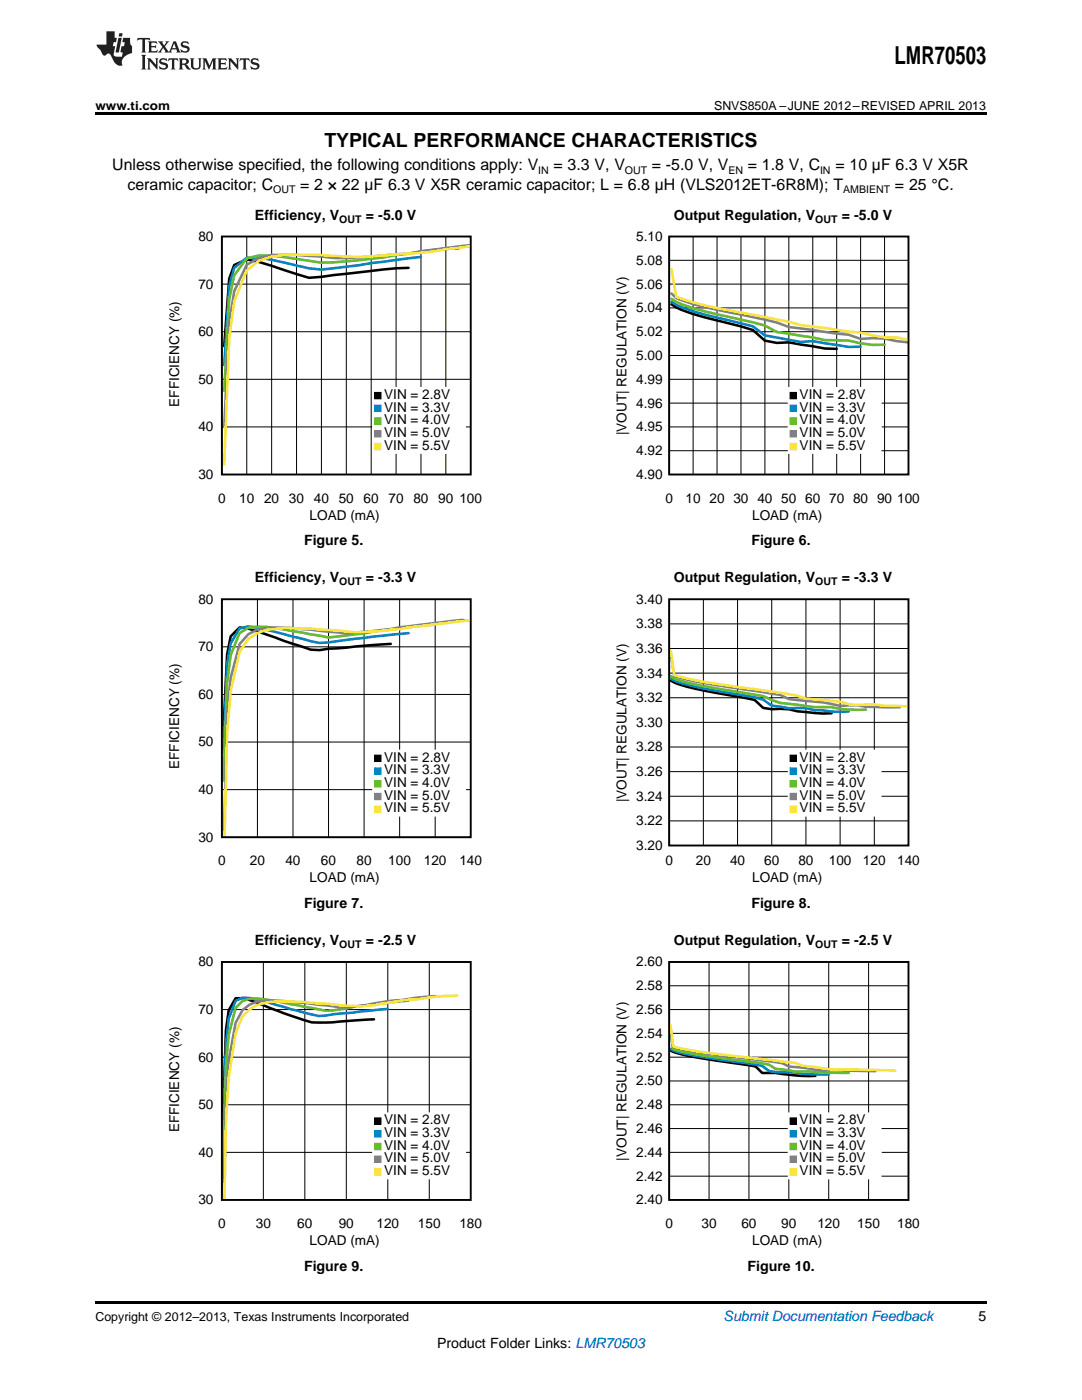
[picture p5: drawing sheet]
<svg xmlns="http://www.w3.org/2000/svg" width="216mm" height="279mm" viewBox="0 0 216 279" stroke-linecap="round" stroke-linejoin="round" font-family="sans-serif">
<path d="M19 259.7h177.8v.5h-177.8z" fill="#000"/>
<g fill="#fff">
<path d="M66.9 255.4h.3v.7h-.3z"/>
<path d="M156.1 255.4h.4v.7h-.4z"/>
</g>
<path d="M44.3 192h49.6v47.5h-49.6zM52.5 192v47.5M60.8 192v47.5M69.1 192v47.5M77.4 192v47.5M85.7 192v47.5M44.3 211h49.6M44.3 201.5h49.6M44.3 230h49.6M44.3 220.5h49.6" fill="none" stroke="#000" stroke-width=".2"/>
<path d="M74.6 203.4l-9.6 .7a9.8 9.8 0 0 1-5.6-.9l-5.5-2a27 27 0 0 0-5.5-2h-1.4l-1.4 2.4-.5 4-.6 16.4" fill="none" stroke="#000" stroke-width=".51"/>
<path d="M77.4 201.4l-13.8 1.4-5.5-1.4-4.2-1.2a19.8 19.8 0 0 0-5.5-1.1l-1.4 .6-1.4 3.6-.5 5.2-.6 18.1" fill="none" stroke="#0087c2" stroke-width=".51"/>
<path d="M81.5 199.7l-11 1.2-1.4 .4-4.1 .4-9.7-1.8a19.3 19.3 0 0 0-5.5-.5l-1.4 .3-1.4 1.5-1.4 5.3-.5 6.4-.6 24.3" fill="none" stroke="#66bc29" stroke-width=".51"/>
<path d="M87.1 198.8l-9.7 1-5.5 .9a15.8 15.8 0 0 1-6.9-.1l-1.4-.1a57.7 57.7 0 0 0-11.1-.7l-1.3 .1-1.4 .6-1.4 1.1-1.4 2.5-1.4 7.5-.5 8.4-.6 28.8" fill="none" stroke="#808080" stroke-width=".51"/>
<path d="M91.2 198.7l-4.1 .2-4.2 .6a58 58 0 0 0-8.3 1.1l-2.7 .3-11.1-.9-4.1-.2a14.1 14.1 0 0 0-5.5 .8l-1.4 .9-1.4 1.3-1.4 3.4-1.4 8.8-.5 8.7-.5 27.1" fill="none" stroke="#fbe43b" stroke-width=".51"/>
<path d="M25.9 189.4h70.6v.7h-70.6zM100.8 189.4h-1.2v61.4v-61.4h-3.8v61.4M25.9 241.4h70.6v.1h-70.6zM25.9 245.2h70.6v.1h-70.6zM25.9 249h70.6v.1h-70.6zM25.9 250.8v-61.4h3.8v61.4v-61.4h3.8v61.4v-61.4h3.8v61.4v-61.4h3.8v61.4M37.9 250.8v-61.4h3.8v61.4" fill="none" stroke="#fff" stroke-width="3.8" stroke-linecap="butt"/>
<path d="M74.8 222.5h17.7v2.2h-17.7z" fill-rule="evenodd" fill="#fff"/>
<path d="M74.8 222.5h17.7v2.2h-17.7z" fill="none" stroke="#fff" stroke-width=".91" stroke-linecap="butt"/>
<path d="M74.8 225h17.7v2.3h-17.7z" fill-rule="evenodd" fill="#fff"/>
<path d="M74.8 225h17.7v2.3h-17.7z" fill="none" stroke="#fff" stroke-width=".91" stroke-linecap="butt"/>
<path d="M74.8 227.5h17.7v2.3h-17.7z" fill-rule="evenodd" fill="#fff"/>
<path d="M74.8 227.5h17.7v2.3h-17.7z" fill="none" stroke="#fff" stroke-width=".91" stroke-linecap="butt"/>
<path d="M74.8 230.1h17.7v2.3h-17.7z" fill-rule="evenodd" fill="#fff"/>
<path d="M74.8 230.1h17.7v2.3h-17.7z" fill="none" stroke="#fff" stroke-width=".91" stroke-linecap="butt"/>
<path d="M74.8 232.6h17.7v2.3h-17.7z" fill-rule="evenodd" fill="#fff"/>
<path d="M74.8 232.6h17.7v2.3h-17.7z" fill="none" stroke="#fff" stroke-width=".91" stroke-linecap="butt"/>
<path d="M74.8 223.1h1.2v1.3h-1.2z" fill-rule="evenodd" fill="#000"/>
<path d="M74.8 223.1h1.2v1.3h-1.2z" fill="none" stroke="#000" stroke-width=".2"/>
<path d="M74.8 225.6h1.2v1.3h-1.2z" fill-rule="evenodd" fill="#0087c2"/>
<path d="M74.8 225.6h1.2v1.3h-1.2z" fill="none" stroke="#0087c2" stroke-width=".2"/>
<path d="M74.8 228.2h1.2v1.2h-1.2z" fill-rule="evenodd" fill="#66bc29"/>
<path d="M74.8 228.2h1.2v1.2h-1.2z" fill="none" stroke="#66bc29" stroke-width=".2"/>
<path d="M74.8 230.7h1.2v1.3h-1.2z" fill-rule="evenodd" fill="#808080"/>
<path d="M74.8 230.7h1.2v1.3h-1.2z" fill="none" stroke="#808080" stroke-width=".2"/>
<path d="M74.8 233.3h1.2v1.2h-1.2z" fill-rule="evenodd" fill="#fbe43b"/>
<path d="M74.8 233.3h1.2v1.2h-1.2z" fill="none" stroke="#fbe43b" stroke-width=".2"/>
<path d="M44.3 192h49.6v47.5h-49.6z" fill="none" stroke="#000" stroke-width=".38"/>
<g fill="none" stroke="#000" stroke-width=".2">
<path d="M133.5 192h47.8v47.5h-47.8zM133.5 196.7h47.8M141.5 192v47.5M149.4 192v47.5M157.4 192v47.5M165.4 192v47.5M173.3 192v47.5M133.5 215.7h47.8M133.5 211h47.8M133.5 206.2h47.8M133.5 201.5h47.8M133.5 234.7h47.8"/>
<path d="M133.5 230h47.8M133.5 225.2h47.8M133.5 220.5h47.8"/>
</g>
<path d="M133.8 209.6a36.2 36.2 0 0 0 9 2l8 1.2 1.3 1.3a20.1 20.1 0 0 1 5.3 .4l2.7 .2h2.6" fill="none" stroke="#000" stroke-width=".51"/>
<path d="M133.8 209.3a20.9 20.9 0 0 0 6.3 1.6l10.7 1.5 1.3 .3 1.3 1 1.4 .3h3.9l1.4 .3 5.3 .1" fill="none" stroke="#0087c2" stroke-width=".51"/>
<path d="M133.8 206l.5 3.3a117.8 117.8 0 0 0 16.5 2.7l2.6 .5 1.4 .8 3.9 .6 2.7-.1 2.6 .2 5.4 .1" fill="none" stroke="#66bc29" stroke-width=".51"/>
<path d="M133.8 205.1l.5 3.9a125.3 125.3 0 0 0 16.5 2.5l5.3 .7 1.3 .6 4 .4a18 18 0 0 0 5.3 .3l8 .3" fill="none" stroke="#808080" stroke-width=".51"/>
<path d="M133.8 204.6l.5 4.2a62.2 62.2 0 0 0 11.2 1.8l13.2 1.5 1.4 .6 2.6 .2a33.8 33.8 0 0 0 8 .5l8 .3" fill="none" stroke="#fbe43b" stroke-width=".51"/>
<path d="M115.1 189.4h68.7v.7h-68.7zM190.1 189.4h-3.1v61.4v-61.4h-3.8v61.4M115.1 241.4h68.7v.1h-68.7zM115.1 245.2h68.7v.1h-68.7zM115.1 249h68.7v.1h-68.7zM115.1 250.8v-61.4h3.8v61.4v-61.4h3.8v61.4v-61.4h3.8v61.4v-61.4h3.9v61.4M127.2 250.8v-61.4h3.8v61.4" fill="none" stroke="#fff" stroke-width="3.8" stroke-linecap="butt"/>
<path d="M157.7 222.5h17.7v2.2h-17.7z" fill-rule="evenodd" fill="#fff"/>
<path d="M157.7 222.5h17.7v2.2h-17.7z" fill="none" stroke="#fff" stroke-width=".91" stroke-linecap="butt"/>
<path d="M157.7 225h17.7v2.3h-17.7z" fill-rule="evenodd" fill="#fff"/>
<path d="M157.7 225h17.7v2.3h-17.7z" fill="none" stroke="#fff" stroke-width=".91" stroke-linecap="butt"/>
<path d="M157.7 227.5h17.7v2.3h-17.7z" fill-rule="evenodd" fill="#fff"/>
<path d="M157.7 227.5h17.7v2.3h-17.7z" fill="none" stroke="#fff" stroke-width=".91" stroke-linecap="butt"/>
<path d="M157.7 230.1h17.7v2.3h-17.7z" fill-rule="evenodd" fill="#fff"/>
<path d="M157.7 230.1h17.7v2.3h-17.7z" fill="none" stroke="#fff" stroke-width=".91" stroke-linecap="butt"/>
<path d="M157.7 232.6h17.7v2.3h-17.7z" fill-rule="evenodd" fill="#fff"/>
<path d="M157.7 232.6h17.7v2.3h-17.7z" fill="none" stroke="#fff" stroke-width=".91" stroke-linecap="butt"/>
<path d="M157.7 223.1h1.2v1.3h-1.2z" fill-rule="evenodd" fill="#000"/>
<path d="M157.7 223.1h1.2v1.3h-1.2z" fill="none" stroke="#000" stroke-width=".2"/>
<path d="M157.7 225.6h1.2v1.3h-1.2z" fill-rule="evenodd" fill="#0087c2"/>
<path d="M157.7 225.6h1.2v1.3h-1.2z" fill="none" stroke="#0087c2" stroke-width=".2"/>
<path d="M157.7 228.2h1.2v1.2h-1.2z" fill-rule="evenodd" fill="#66bc29"/>
<path d="M157.7 228.2h1.2v1.2h-1.2z" fill="none" stroke="#66bc29" stroke-width=".2"/>
<path d="M157.7 230.7h1.2v1.3h-1.2z" fill-rule="evenodd" fill="#808080"/>
<path d="M157.7 230.7h1.2v1.3h-1.2z" fill="none" stroke="#808080" stroke-width=".2"/>
<path d="M157.7 233.3h1.2v1.2h-1.2z" fill-rule="evenodd" fill="#fbe43b"/>
<path d="M157.7 233.3h1.2v1.2h-1.2z" fill="none" stroke="#fbe43b" stroke-width=".2"/>
<path d="M133.5 192h47.8v47.5h-47.8z" fill="none" stroke="#000" stroke-width=".38"/>
<g fill="#fff">
<path d="M66.9 183h.3v.7h-.3z"/>
<path d="M156.1 183h.4v.7h-.4z"/>
</g>
<path d="M44.3 119.6h49.6v47.5h-49.6zM51.4 119.6v47.5M58.5 119.6v47.5M65.6 119.6v47.5M72.6 119.6v47.5M79.7 119.6v47.5M86.8 119.6v47.5M44.3 138.6h49.6M44.3 129.1h49.6M44.3 157.6h49.6M44.3 148.1h49.6" fill="none" stroke="#000" stroke-width=".2"/>
<path d="M78 128.5l-12.4 1-1.8 .2h-1.8l-12.4-4.2-1.8-.3-1.8 1.8-.7 3.7-.7 14.8" fill="none" stroke="#000" stroke-width=".51"/>
<path d="M81.5 126.4l-7.1 .7-7.1 .9a10.7 10.7 0 0 1-7.1-.5l-8.9-2.3-1.7-.2-1.8 .4-1.8 3-.7 4.2-.7 17.4" fill="none" stroke="#0087c2" stroke-width=".51"/>
<path d="M86.9 124.7l-5.4 .5-15.9 2-12.5-2.1h-1.8l-1.7 .2-1.8 1-1.8 4.4-.7 5.6-.7 19.5" fill="none" stroke="#66bc29" stroke-width=".51"/>
<path d="M93.9 123.9l-1.7-.2-1.8 .2-10.6 1.3-1.8 .3-8.9 .9a152.6 152.6 0 0 0-14.2-1.2l-1.8 .1-1.8 .4-1.7 .8-1.8 2-1.8 6.8-.7 7.4-.7 27.9" fill="none" stroke="#808080" stroke-width=".51"/>
<path d="M93.9 123.7l-8.8 1.1a144.4 144.4 0 0 1-14.2 1.4l-3.6-.4-7.1-.4a30.3 30.3 0 0 0-7.1 .3l-1.8 .7-1.7 1.1-1.8 2.6-1.8 7.9-.7 8.2-.7 29.5" fill="none" stroke="#fbe43b" stroke-width=".51"/>
<path d="M25.9 117.1h70.6v.6h-70.6zM100.8 117.1h-1.2v61.3v-61.3h-3.8v61.3M25.9 169h70.6v.1h-70.6zM25.9 172.8h70.6v.1h-70.6zM25.9 176.6h70.6v.1h-70.6zM25.9 178.4v-61.3h3.8v61.3v-61.3h3.8v61.3v-61.3h3.8v61.3v-61.3h3.8v61.3M37.9 178.4v-61.3h3.8v61.3" fill="none" stroke="#fff" stroke-width="3.8" stroke-linecap="butt"/>
<path d="M74.8 150.1h17.7v2.3h-17.7z" fill-rule="evenodd" fill="#fff"/>
<path d="M74.8 150.1h17.7v2.3h-17.7z" fill="none" stroke="#fff" stroke-width=".91" stroke-linecap="butt"/>
<path d="M74.8 152.6h17.7v2.3h-17.7z" fill-rule="evenodd" fill="#fff"/>
<path d="M74.8 152.6h17.7v2.3h-17.7z" fill="none" stroke="#fff" stroke-width=".91" stroke-linecap="butt"/>
<path d="M74.8 155.2h17.7v2.2h-17.7z" fill-rule="evenodd" fill="#fff"/>
<path d="M74.8 155.2h17.7v2.2h-17.7z" fill="none" stroke="#fff" stroke-width=".91" stroke-linecap="butt"/>
<path d="M74.8 157.7h17.7v2.3h-17.7z" fill-rule="evenodd" fill="#fff"/>
<path d="M74.8 157.7h17.7v2.3h-17.7z" fill="none" stroke="#fff" stroke-width=".91" stroke-linecap="butt"/>
<path d="M74.8 160.2h17.7v2.3h-17.7z" fill-rule="evenodd" fill="#fff"/>
<path d="M74.8 160.2h17.7v2.3h-17.7z" fill="none" stroke="#fff" stroke-width=".91" stroke-linecap="butt"/>
<path d="M74.8 150.7h1.2v1.3h-1.2z" fill-rule="evenodd" fill="#000"/>
<path d="M74.8 150.7h1.2v1.3h-1.2z" fill="none" stroke="#000" stroke-width=".2"/>
<path d="M74.8 153.2h1.2v1.3h-1.2z" fill-rule="evenodd" fill="#0087c2"/>
<path d="M74.8 153.2h1.2v1.3h-1.2z" fill="none" stroke="#0087c2" stroke-width=".2"/>
<path d="M74.8 155.8h1.2v1.3h-1.2z" fill-rule="evenodd" fill="#66bc29"/>
<path d="M74.8 155.8h1.2v1.3h-1.2z" fill="none" stroke="#66bc29" stroke-width=".2"/>
<path d="M74.8 158.3h1.2v1.3h-1.2z" fill-rule="evenodd" fill="#808080"/>
<path d="M74.8 158.3h1.2v1.3h-1.2z" fill="none" stroke="#808080" stroke-width=".2"/>
<path d="M74.8 160.9h1.2v1.2h-1.2z" fill-rule="evenodd" fill="#fbe43b"/>
<path d="M74.8 160.9h1.2v1.2h-1.2z" fill="none" stroke="#fbe43b" stroke-width=".2"/>
<path d="M44.3 119.6h49.6v47.5h-49.6z" fill="none" stroke="#000" stroke-width=".38"/>
<g fill="none" stroke="#000" stroke-width=".2">
<path d="M133.5 119.6h47.8v49.1h-47.8zM140.3 119.6v49.1M147.2 119.6v49.1M154 119.6v49.1M160.8 119.6v49.1M167.6 119.6v49.1M174.5 119.6v49.1M133.5 139.3h47.8M133.5 134.3h47.8M133.5 129.4h47.8M133.5 124.5h47.8M133.5 158.9h47.8"/>
<path d="M133.5 154h47.8M133.5 149.1h47.8M133.5 144.2h47.8M133.5 163.8h47.8"/>
</g>
<path d="M133.8 135.8a27.9 27.9 0 0 0 8.2 2.3l8.6 1.6 1.7 1.6 1.7 .2 3.4 .1 1.7 .4 3.4 .3h3.4" fill="none" stroke="#000" stroke-width=".51"/>
<path d="M133.8 135.4a27.7 27.7 0 0 0 8.2 2.3l8.6 1.5 1.7 .4 1.7 1.2 3.4 .5h3.4l1.7 .4 3.4 .3h3.5" fill="none" stroke="#0087c2" stroke-width=".51"/>
<path d="M133.8 134.9l.7 .5a81.3 81.3 0 0 0 14.4 2.9l3.4 .6 3.4 1.4 3.4 .3a24.2 24.2 0 0 0 6.8 .5 27.8 27.8 0 0 0 6.9 .5" fill="none" stroke="#66bc29" stroke-width=".51"/>
<path d="M133.8 130.4l.7 4.5a113.4 113.4 0 0 0 16.1 3l5.1 .8 1.7 .8 1.7 .2a37.7 37.7 0 0 1 8.5 1.2l3.5-.1 1.7 .3h6.8" fill="none" stroke="#808080" stroke-width=".51"/>
<path d="M133.8 129.9l.7 4.8a127.1 127.1 0 0 0 17.8 3.1l1.7 .2a34.4 34.4 0 0 1 6.8 1.4l6.8 .6 1.8 .5 1.7 .2 3.4-.1 1.7 .2 5.1 .1" fill="none" stroke="#fbe43b" stroke-width=".51"/>
<path d="M115.1 117.1h68.7v.6h-68.7zM190.1 117.1h-3.1v61.3v-61.3h-3.8v61.3M115.1 170.6h68.7v.2h-68.7zM115.1 174.5h68.7v.1h-68.7zM127.2 178.4v-61.3h3.8v61.3M130.4 178.4v-61.3h-3.9v61.3v-61.3h-3.8v61.3v-61.3h-3.8v61.3v-61.3h-3.8v61.3v-.1h68.7v.1" fill="none" stroke="#fff" stroke-width="3.8" stroke-linecap="butt"/>
<path d="M157.7 150.1h17.7v2.3h-17.7z" fill-rule="evenodd" fill="#fff"/>
<path d="M157.7 150.1h17.7v2.3h-17.7z" fill="none" stroke="#fff" stroke-width=".91" stroke-linecap="butt"/>
<path d="M157.7 152.6h17.7v2.3h-17.7z" fill-rule="evenodd" fill="#fff"/>
<path d="M157.7 152.6h17.7v2.3h-17.7z" fill="none" stroke="#fff" stroke-width=".91" stroke-linecap="butt"/>
<path d="M157.7 155.2h17.7v2.2h-17.7z" fill-rule="evenodd" fill="#fff"/>
<path d="M157.7 155.2h17.7v2.2h-17.7z" fill="none" stroke="#fff" stroke-width=".91" stroke-linecap="butt"/>
<path d="M157.7 157.7h17.7v2.3h-17.7z" fill-rule="evenodd" fill="#fff"/>
<path d="M157.7 157.7h17.7v2.3h-17.7z" fill="none" stroke="#fff" stroke-width=".91" stroke-linecap="butt"/>
<path d="M157.7 160.2h17.7v2.3h-17.7z" fill-rule="evenodd" fill="#fff"/>
<path d="M157.7 160.2h17.7v2.3h-17.7z" fill="none" stroke="#fff" stroke-width=".91" stroke-linecap="butt"/>
<path d="M157.7 150.7h1.2v1.3h-1.2z" fill-rule="evenodd" fill="#000"/>
<path d="M157.7 150.7h1.2v1.3h-1.2z" fill="none" stroke="#000" stroke-width=".2"/>
<path d="M157.7 153.2h1.2v1.3h-1.2z" fill-rule="evenodd" fill="#0087c2"/>
<path d="M157.7 153.2h1.2v1.3h-1.2z" fill="none" stroke="#0087c2" stroke-width=".2"/>
<path d="M157.7 155.8h1.2v1.3h-1.2z" fill-rule="evenodd" fill="#66bc29"/>
<path d="M157.7 155.8h1.2v1.3h-1.2z" fill="none" stroke="#66bc29" stroke-width=".2"/>
<path d="M157.7 158.3h1.2v1.3h-1.2z" fill-rule="evenodd" fill="#808080"/>
<path d="M157.7 158.3h1.2v1.3h-1.2z" fill="none" stroke="#808080" stroke-width=".2"/>
<path d="M157.7 160.9h1.2v1.2h-1.2z" fill-rule="evenodd" fill="#fbe43b"/>
<path d="M157.7 160.9h1.2v1.2h-1.2z" fill="none" stroke="#fbe43b" stroke-width=".2"/>
<path d="M133.5 119.6h47.8v49.1h-47.8z" fill="none" stroke="#000" stroke-width=".38"/>
<g fill="#fff">
<path d="M66.9 110.6h.3v.7h-.3z"/>
<path d="M156.1 110.6h.4v.7h-.4z"/>
</g>
<g fill="none" stroke="#000" stroke-width=".2">
<path d="M44.3 47.2h49.6v47.5h-49.6zM44.3 56.7h49.6M49.2 47.2v47.5M54.2 47.2v47.5M59.2 47.2v47.5M64.1 47.2v47.5M69.1 47.2v47.5M74.1 47.2v47.5M79 47.2v47.5M84 47.2v47.5M89 47.2v47.5M44.3 75.7h49.6"/>
<path d="M44.3 66.2h49.6M44.3 85.2h49.6"/>
</g>
<path d="M81.5 53.5l-4.9 .3-15 1.6-2.4-.7a74.4 74.4 0 0 0-10-2.9l-2.5 1.1-1 2.7-1 13.5" fill="none" stroke="#000" stroke-width=".51"/>
<path d="M84 51.3l-19.9 2.5-2.5-.3-9.9-2.1-2.5 .1-2.5 2-1 3.6-1 15.8" fill="none" stroke="#0087c2" stroke-width=".51"/>
<path d="M91.5 49.7l-2.5-.1-10 1.3-2.4 .5-7.5 .8-5 .2-2.5-.4a58.9 58.9 0 0 0-9.9-1l-2.5 .6-2.5 3.4-1 4.7-1 18.3" fill="none" stroke="#66bc29" stroke-width=".51"/>
<path d="M93.9 48.9l-9.9 1.2-2.5 .5-7.4 .6a40.1 40.1 0 0 1-10 0 74.1 74.1 0 0 0-9.9-.3l-2.5 .6-2.5 1.4-2.5 5.3-1 6.3-1 20.7" fill="none" stroke="#808080" stroke-width=".51"/>
<path d="M93.9 49.1l-2.4 .4a207.1 207.1 0 0 1-19.9 1.8l-7.5-.4a53.3 53.3 0 0 0-9.9 .3l-2.5 .8-2.5 2-2.5 6.2-1 7.3-1 25.1" fill="none" stroke="#fbe43b" stroke-width=".51"/>
<path d="M25.9 44.7h70.6v.6h-70.6zM100.8 44.7h-1.2v61.3v-61.3h-3.8v61.3M25.9 96.6h70.6v.1h-70.6zM25.9 100.4h70.6v.1h-70.6zM25.9 104.2h70.6v.2h-70.6zM25.9 106v-61.3h3.8v61.3v-61.3h3.8v61.3v-61.3h3.8v61.3v-61.3h3.8v61.3M37.9 106v-61.3h3.8v61.3" fill="none" stroke="#fff" stroke-width="3.8" stroke-linecap="butt"/>
<path d="M74.8 77.7h17.7v2.3h-17.7z" fill-rule="evenodd" fill="#fff"/>
<path d="M74.8 77.7h17.7v2.3h-17.7z" fill="none" stroke="#fff" stroke-width=".91" stroke-linecap="butt"/>
<path d="M74.8 80.2h17.7v2.3h-17.7z" fill-rule="evenodd" fill="#fff"/>
<path d="M74.8 80.2h17.7v2.3h-17.7z" fill="none" stroke="#fff" stroke-width=".91" stroke-linecap="butt"/>
<path d="M74.8 82.8h17.7v2.2h-17.7z" fill-rule="evenodd" fill="#fff"/>
<path d="M74.8 82.8h17.7v2.2h-17.7z" fill="none" stroke="#fff" stroke-width=".91" stroke-linecap="butt"/>
<path d="M74.8 85.3h17.7v2.3h-17.7z" fill-rule="evenodd" fill="#fff"/>
<path d="M74.8 85.3h17.7v2.3h-17.7z" fill="none" stroke="#fff" stroke-width=".91" stroke-linecap="butt"/>
<path d="M74.8 87.8h17.7v2.3h-17.7z" fill-rule="evenodd" fill="#fff"/>
<path d="M74.8 87.8h17.7v2.3h-17.7z" fill="none" stroke="#fff" stroke-width=".91" stroke-linecap="butt"/>
<path d="M74.8 78.3h1.2v1.3h-1.2z" fill-rule="evenodd" fill="#000"/>
<path d="M74.8 78.3h1.2v1.3h-1.2z" fill="none" stroke="#000" stroke-width=".2"/>
<path d="M74.8 80.9h1.2v1.2h-1.2z" fill-rule="evenodd" fill="#0087c2"/>
<path d="M74.8 80.9h1.2v1.2h-1.2z" fill="none" stroke="#0087c2" stroke-width=".2"/>
<path d="M74.8 83.4h1.2v1.3h-1.2z" fill-rule="evenodd" fill="#66bc29"/>
<path d="M74.8 83.4h1.2v1.3h-1.2z" fill="none" stroke="#66bc29" stroke-width=".2"/>
<path d="M74.8 85.9h1.2v1.3h-1.2z" fill-rule="evenodd" fill="#808080"/>
<path d="M74.8 85.9h1.2v1.3h-1.2z" fill="none" stroke="#808080" stroke-width=".2"/>
<path d="M74.8 88.5h1.2v1.2h-1.2z" fill-rule="evenodd" fill="#fbe43b"/>
<path d="M74.8 88.5h1.2v1.2h-1.2z" fill="none" stroke="#fbe43b" stroke-width=".2"/>
<path d="M44.3 47.2h49.6v47.5h-49.6z" fill="none" stroke="#000" stroke-width=".38"/>
<g fill="none" stroke="#000" stroke-width=".2">
<path d="M133.5 47.2h47.8v47.5h-47.8zM133.5 56.7h47.8M133.5 52h47.8M138.3 47.2v47.5M143.1 47.2v47.5M147.9 47.2v47.5M152.6 47.2v47.5M157.4 47.2v47.5M162.2 47.2v47.5M167 47.2v47.5M171.7 47.2v47.5M176.5 47.2v47.5"/>
<path d="M133.5 75.7h47.8M133.5 71h47.8M133.5 66.2h47.8M133.5 61.5h47.8M133.5 89.9h47.8M133.5 85.2h47.8M133.5 80.5h47.8"/>
</g>
<path d="M134 60.7a18.2 18.2 0 0 0 6.7 2.6l7.1 1.8 2.4 .8 2.4 2.1 2.4 .4 2.4-.1 7.2 1.3h2.4" fill="none" stroke="#000" stroke-width=".51"/>
<path d="M134 60.2a19.3 19.3 0 0 0 6.7 2.6l9.5 2.3 2.4 1.8 7.2 1.3 2.4-.1 7.1 1.1h2.4" fill="none" stroke="#0087c2" stroke-width=".51"/>
<path d="M134 59.6a18.3 18.3 0 0 0 6.7 2.5l11.9 2.9 2.4 1.3 7.2 1 2.4 .6 4.7 .1 2.4 .5 2.4 .3h2.4" fill="none" stroke="#66bc29" stroke-width=".51"/>
<path d="M134 58.6l.9 .9a64.1 64.1 0 0 0 12.9 3.3 54.2 54.2 0 0 1 9.6 2.5l11.9 1.5 2.4 .8 2.4-.1 2.4 .1 2.4 .5 2.4 .2" fill="none" stroke="#808080" stroke-width=".51"/>
<path d="M134 53.7l.9 5.5a106 106 0 0 0 17.7 4.1l4.8 .9 2.4 .7 11.9 1.5 4.8 .9h2.4l2.4 .6" fill="none" stroke="#fbe43b" stroke-width=".51"/>
<path d="M115.1 44.7h68.7v.6h-68.7zM190.1 44.7h-3.1v61.3v-61.3h-3.8v61.3M115.1 96.6h68.7v.1h-68.7zM115.1 100.4h68.7v.1h-68.7zM115.1 104.2h68.7v.2h-68.7zM115.1 106v-61.3h3.8v61.3v-61.3h3.8v61.3v-61.3h3.8v61.3v-61.3h3.9v61.3M127.2 106v-61.3h3.8v61.3" fill="none" stroke="#fff" stroke-width="3.8" stroke-linecap="butt"/>
<path d="M157.7 77.7h17.7v2.3h-17.7z" fill-rule="evenodd" fill="#fff"/>
<path d="M157.7 77.7h17.7v2.3h-17.7z" fill="none" stroke="#fff" stroke-width=".91" stroke-linecap="butt"/>
<path d="M157.7 80.2h17.7v2.3h-17.7z" fill-rule="evenodd" fill="#fff"/>
<path d="M157.7 80.2h17.7v2.3h-17.7z" fill="none" stroke="#fff" stroke-width=".91" stroke-linecap="butt"/>
<path d="M157.7 82.8h17.7v2.2h-17.7z" fill-rule="evenodd" fill="#fff"/>
<path d="M157.7 82.8h17.7v2.2h-17.7z" fill="none" stroke="#fff" stroke-width=".91" stroke-linecap="butt"/>
<path d="M157.7 85.3h17.7v2.3h-17.7z" fill-rule="evenodd" fill="#fff"/>
<path d="M157.7 85.3h17.7v2.3h-17.7z" fill="none" stroke="#fff" stroke-width=".91" stroke-linecap="butt"/>
<path d="M157.7 87.8h17.7v2.3h-17.7z" fill-rule="evenodd" fill="#fff"/>
<path d="M157.7 87.8h17.7v2.3h-17.7z" fill="none" stroke="#fff" stroke-width=".91" stroke-linecap="butt"/>
<path d="M157.7 78.3h1.2v1.3h-1.2z" fill-rule="evenodd" fill="#000"/>
<path d="M157.7 78.3h1.2v1.3h-1.2z" fill="none" stroke="#000" stroke-width=".2"/>
<path d="M157.7 80.9h1.2v1.2h-1.2z" fill-rule="evenodd" fill="#0087c2"/>
<path d="M157.7 80.9h1.2v1.2h-1.2z" fill="none" stroke="#0087c2" stroke-width=".2"/>
<path d="M157.7 83.4h1.2v1.3h-1.2z" fill-rule="evenodd" fill="#66bc29"/>
<path d="M157.7 83.4h1.2v1.3h-1.2z" fill="none" stroke="#66bc29" stroke-width=".2"/>
<path d="M157.7 85.9h1.2v1.3h-1.2z" fill-rule="evenodd" fill="#808080"/>
<path d="M157.7 85.9h1.2v1.3h-1.2z" fill="none" stroke="#808080" stroke-width=".2"/>
<path d="M157.7 88.5h1.2v1.2h-1.2z" fill-rule="evenodd" fill="#fbe43b"/>
<path d="M157.7 88.5h1.2v1.2h-1.2z" fill="none" stroke="#fbe43b" stroke-width=".2"/>
<path d="M133.5 47.2h47.8v47.5h-47.8z" fill="none" stroke="#000" stroke-width=".38"/>
<path d="M19 22.5h177.8v.5h-177.8z" fill="#000"/>
<g fill="#231f20">
<path d="M27.5 7.6l-.1 .5 .4-.2h.6v.1v2.1l-.2 .4h1l-.3-.4v-2.1l.1-.1h.5l.5 .2-.2-.5zM29.5 8.3l.2 .3v1.5l-.2 .4h1.8l.2-.6a1.04 1.04 0 0 1-1.3 .2v-.7h.6l.3 .2v-.6l-.3 .2h-.6v-.6l.8-.1 .4 .3-.2-.5zM31.5 8.3l.9 1.1-.9 1.1h.8l-.2-.2 .5-.7 .4 .7-.2 .2h1.5l-.1-.2 .1-.4h.9l.1 .4-.2 .2h1l-.3-.3-.7-1.9h-.5l-.9 2-.8-1 .9-1h-.8l.1 .3-.3 .5-.4-.6 .2-.2zM34.7 8.6l.4 1h-.7zM36.3 8.4a.63 .63 0 0 0-.2 .7 .63 .63 0 0 0 .6 .4l.6 .2 .1 .2a.75 .75 0 0 1-.7 .4 .75 .75 0 0 1-.6-.5l.1 .7 .1-.1a1.11 1.11 0 0 0 1.5-.6 1.13 1.13 0 0 0-1.2-.8l-.1-.4a1.04 1.04 0 0 1 1.2 .2l-.2-.5-.1 .1-.5-.2zM28.2 10.9l.2 .4v2.2l-.2 .4h1l-.3-.4v-2.2l.3-.4zM29.3 11.6l.3 .4v1.5l-.3 .4h.8l-.2-.4v-1.3l1.5 1.7v-1.9l.2-.4h-.7l.2 .4v.9l-1.1-1.3zM32 11.8a.62 .62 0 0 0-.2 .7 .62 .62 0 0 0 .6 .4l.6 .1 .1 .3a.76 .76 0 0 1-.7 .3 .76 .76 0 0 1-.6-.4l.1 .7 .1-.1a1.11 1.11 0 0 0 1.5-.6 1.13 1.13 0 0 0-1.2-.8l-.1-.4a1.04 1.04 0 0 1 1.2 .2l-.2-.6-.1 .1-.5-.1zM33.7 11.6l-.2 .6a.61 .61 0 0 1 .8-.3v1.6l-.2 .4h.9l-.2-.4v-1.6a.63 .63 0 0 1 .8 .3l-.2-.6zM35.6 11.6l.3 .4v1.5l-.3 .4h1l-.2-.2v-.8l.5 .2a.76 .76 0 0 0 1.2 .7l-1-1a.58 .58 0 0 0 .6-.5 .58 .58 0 0 0-.5-.6zM36.4 11.9h.1a.45 .45 0 0 1 .5 .1 .45 .45 0 0 1 .1 .5l-.7 .2zM37.9 11.6l.2 .2a2.17 2.17 0 0 0 .3 1.9 .99 .99 0 0 0 1.6-.6v-1.1l.2-.4h-.7l.2 .2a1.92 1.92 0 0 1-.2 1.8 .6 .6 0 0 1-.9-.5v-1.1l.2-.4zM40.4 11.6l.2 .4v1.5l-.2 .4h.7l-.2-.4v-1.4l.8 1.8 .8-1.8v1.4l-.2 .4h.9l-.2-.4v-1.5l.2-.4h-.8l-.6 1.5-.6-1.5zM43.4 11.6l.2 .4v1.5l-.2 .4h1.8l.2-.6a1.04 1.04 0 0 1-1.3 .1v-.6h.5l.4 .2v-.6l-.4 .2h-.5v-.7h.8l.3 .3-.1-.6zM45.5 11.6l.2 .4v1.5l-.2 .4h.7l-.2-.4v-1.3l1.5 1.7v-1.9l.2-.4h-.7l.2 .4v.9l-1.1-1.3zM47.9 11.6l-.1 .6a.61 .61 0 0 1 .8-.3v1.6l-.3 .4h1l-.3-.4 .1-1.6a.63 .63 0 0 1 .7 .3l-.1-.6zM50.2 11.8a.62 .62 0 0 0-.2 .7 .62 .62 0 0 0 .6 .4l.6 .1 .2 .3a.76 .76 0 0 1-.8 .3 .76 .76 0 0 1-.6-.4l.1 .7 .2-.1a1.11 1.11 0 0 0 1.5-.6 1.13 1.13 0 0 0-1.3-.8l-.1-.4a1.04 1.04 0 0 1 1.2 .2l-.1-.6-.2 .1-.5-.1z"/>
<path d="M21.2 6.3v2.6h-1.9l.1 .4 .7 .9a.91 .91 0 0 0 1 .8 .56 .56 0 0 1 .5-.3 .56 .56 0 0 1 .5 .3l.4 .8a1.53 1.53 0 0 0 1.9 1.2 1.54 1.54 0 0 1 1-2.1l.9-.3v-1.4a1.52 1.52 0 0 1-.3-1.6h-1.4l-.2 .8h.5l-.2 .8h-.4l-.2 1v.2l.4 .1-.2 .8a1.93 1.93 0 0 1-1.6-.3l.3-1.8h-.5l.2-.8h.4l.2-.8h-.4v-1.3zM23.6 7.6l-.6 2.9h.7l.6-2.9zM23.8 6.6l-.1 .7h.6l.2-.7z"/>
</g>
<text font-size="4.9" x="178.5" y="12.8">LMR70503</text>
<text font-size="3.9" x="64.7" y="29.3">TYPICAL PERFORMANCE CHARACTERISTICS</text>
<g font-size="3.2">
<text x="22.4" y="34">Unless otherwise specified, the following conditions apply: V</text>
<text x="110.5" y="34">= 3.3 V, V</text>
<text x="130.1" y="34">= -5.0 V, V</text>
<text x="149.2" y="34">= 1.8 V, C</text>
<text x="166.7" y="34">= 10 µF 6.3 V X5R</text>
<text x="25.4" y="37.9">ceramic capacitor; C</text>
<text x="59.9" y="37.9">= 2 × 22 µF 6.3 V X5R ceramic capacitor; L = 6.8 µH (VLS2012ET-6R8M); T</text>
<text x="178.6" y="37.9">= 25 °C.</text>
</g>
<g font-size="2.8">
<text x="50.9" y="43.9">Efficiency, V</text>
<text x="73" y="43.9">= -5.0 V</text>
<text x="134.5" y="43.9">Output Regulation, V</text>
<text x="168" y="43.9">= -5.0 V</text>
<text x="60.7" y="108.8">Figure 5.</text>
<text x="149.9" y="108.8">Figure 6.</text>
<text x="50.9" y="116.2">Efficiency, V</text>
<text x="73" y="116.2">= -3.3 V</text>
<text x="134.5" y="116.2">Output Regulation, V</text>
<text x="168" y="116.2">= -3.3 V</text>
<text x="60.7" y="181.2">Figure 7.</text>
<text x="149.9" y="181.2">Figure 8.</text>
<text x="50.9" y="188.6">Efficiency, V</text>
<text x="73" y="188.6">= -2.5 V</text>
<text x="134.5" y="188.6">Output Regulation, V</text>
<text x="168" y="188.6">= -2.5 V</text>
<text x="60.7" y="253.6">Figure 9.</text>
<text x="149.2" y="253.6">Figure 10.</text>
<text x="195.3" y="263.6">5</text>
<text x="87.2" y="269">Product Folder Links: LMR70503</text>
</g>
<text font-size="2.8" fill="#0000c8" x="144.4" y="263.6">Submit Documentation Feedback</text>
<g font-size="2.7">
<text x="39.6" y="48.1">80</text>
<text x="127" y="52.8">5.08</text>
<text x="127" y="48.1">5.10</text>
<text x="39.6" y="57.6">70</text>
<text x="127" y="57.6">5.06</text>
<text x="127" y="62.3">5.04</text>
<text x="39.6" y="67.1">60</text>
<text x="127" y="71.8">5.00</text>
<text x="127" y="67.1">5.02</text>
<text x="39.6" y="76.6">50</text>
<text x="127" y="76.6">4.99</text>
<text x="35.7" y="81.2" transform="rotate(-90 35.7 81.2)">EFFICIENCY (%)</text>
<text x="76.7" y="79.6">VIN = 2.8V</text>
<text x="76.7" y="82.1">VIN = 3.3V</text>
<text x="127" y="81.3">4.96</text>
<text x="159.6" y="79.6">VIN = 2.8V</text>
<text x="159.6" y="82.1">VIN = 3.3V</text>
<text x="39.6" y="86.1">40</text>
<text x="76.7" y="84.7">VIN = 4.0V</text>
<text x="76.7" y="87.2">VIN = 5.0V</text>
<text x="76.7" y="89.7">VIN = 5.5V</text>
<text x="125" y="86.8" transform="rotate(-90 125 86.8)">|VOUT| REGULATION (V)</text>
<text x="127" y="86.1">4.95</text>
<text x="159.6" y="84.7">VIN = 4.0V</text>
<text x="159.6" y="87.2">VIN = 5.0V</text>
<text x="159.6" y="89.7">VIN = 5.5V</text>
<text x="39.6" y="95.6">30</text>
<text x="127" y="95.6">4.90</text>
<text x="127" y="90.8">4.92</text>
<text x="43.5" y="100.3">0</text>
<text x="47.7" y="100.3">10</text>
<text x="52.7" y="100.3">20</text>
<text x="57.7" y="100.3">30</text>
<text x="62.6" y="100.3">40</text>
<text x="67.6" y="100.3">50</text>
<text x="72.6" y="100.3">60</text>
<text x="77.5" y="100.3">70</text>
<text x="82.5" y="100.3">80</text>
<text x="87.5" y="100.3">90 100</text>
<text x="132.8" y="100.3">0</text>
<text x="136.8" y="100.3">10 20 30 40 50 60 70 80 90 100</text>
<text x="61.8" y="103.7">LOAD (mA)</text>
<text x="150.1" y="103.7">LOAD (mA)</text>
<text x="39.6" y="120.5">80</text>
<text x="127" y="125.4">3.38</text>
<text x="127" y="120.5">3.40</text>
<text x="39.6" y="130">70</text>
<text x="127" y="130.3">3.36</text>
<text x="127" y="135.2">3.34</text>
<text x="39.6" y="139.5">60</text>
<text x="127" y="140.1">3.32</text>
<text x="39.6" y="149">50</text>
<text x="127" y="150">3.28</text>
<text x="127" y="145.1">3.30</text>
<text x="35.7" y="153.5" transform="rotate(-90 35.7 153.5)">EFFICIENCY (%)</text>
<text x="76.7" y="152">VIN = 2.8V</text>
<text x="76.7" y="154.5">VIN = 3.3V</text>
<text x="127" y="154.9">3.26</text>
<text x="159.6" y="152">VIN = 2.8V</text>
<text x="159.6" y="154.5">VIN = 3.3V</text>
<text x="39.6" y="158.5">40</text>
<text x="76.7" y="157.1">VIN = 4.0V</text>
<text x="76.7" y="159.6">VIN = 5.0V</text>
<text x="125" y="160.1" transform="rotate(-90 125 160.1)">|VOUT| REGULATION (V)</text>
<text x="127" y="159.8">3.24</text>
<text x="159.6" y="157.1">VIN = 4.0V</text>
<text x="159.6" y="159.6">VIN = 5.0V</text>
<text x="39.6" y="168">30</text>
<text x="76.7" y="162.1">VIN = 5.5V</text>
<text x="127" y="164.7">3.22</text>
<text x="159.6" y="162.1">VIN = 5.5V</text>
<text x="43.5" y="172.7">0</text>
<text x="49.9" y="172.7">20</text>
<text x="57" y="172.7">40</text>
<text x="64" y="172.7">60</text>
<text x="71.1" y="172.7">80</text>
<text x="77.5" y="172.7">100</text>
<text x="84.6" y="172.7">120</text>
<text x="91.7" y="172.7">140</text>
<text x="127" y="169.6">3.20</text>
<text x="132.8" y="172.7">0</text>
<text x="138.8" y="172.7">20</text>
<text x="145.7" y="172.7">40</text>
<text x="152.5" y="172.7">60</text>
<text x="159.3" y="172.7">80</text>
<text x="165.4" y="172.7">100</text>
<text x="172.2" y="172.7">120</text>
<text x="179" y="172.7">140</text>
<text x="61.8" y="176.1">LOAD (mA)</text>
<text x="150.1" y="176.1">LOAD (mA)</text>
<text x="39.6" y="192.9">80</text>
<text x="127" y="197.6">2.58</text>
<text x="127" y="192.9">2.60</text>
<text x="39.6" y="202.4">70</text>
<text x="127" y="202.4">2.56</text>
<text x="127" y="207.1">2.54</text>
<text x="39.6" y="211.9">60</text>
<text x="127" y="211.9">2.52</text>
<text x="39.6" y="221.4">50</text>
<text x="127" y="221.4">2.48</text>
<text x="127" y="216.6">2.50</text>
<text x="35.7" y="226" transform="rotate(-90 35.7 226)">EFFICIENCY (%)</text>
<text x="76.7" y="224.4">VIN = 2.8V</text>
<text x="76.7" y="226.9">VIN = 3.3V</text>
<text x="127" y="226.1">2.46</text>
<text x="159.6" y="224.4">VIN = 2.8V</text>
<text x="159.6" y="226.9">VIN = 3.3V</text>
<text x="39.6" y="230.9">40</text>
<text x="76.7" y="229.4">VIN = 4.0V</text>
<text x="76.7" y="232">VIN = 5.0V</text>
<text x="125" y="231.6" transform="rotate(-90 125 231.6)">|VOUT| REGULATION (V)</text>
<text x="127" y="230.9">2.44</text>
<text x="159.6" y="229.4">VIN = 4.0V</text>
<text x="159.6" y="232">VIN = 5.0V</text>
<text x="76.7" y="234.5">VIN = 5.5V</text>
<text x="127" y="235.6">2.42</text>
<text x="159.6" y="234.5">VIN = 5.5V</text>
<text x="39.6" y="240.4">30</text>
<text x="43.5" y="245.1">0</text>
<text x="51" y="245.1">30</text>
<text x="59.3" y="245.1">60</text>
<text x="67.6" y="245.1">90</text>
<text x="75.1" y="245.1">120</text>
<text x="83.4" y="245.1">150</text>
<text x="91.7" y="245.1">180</text>
<text x="127" y="240.4">2.40</text>
<text x="132.8" y="245.1">0</text>
<text x="140" y="245.1">30</text>
<text x="147.9" y="245.1">60</text>
<text x="155.9" y="245.1">90</text>
<text x="163.1" y="245.1">120</text>
<text x="171.1" y="245.1">150</text>
<text x="179" y="245.1">180</text>
<text x="61.8" y="248.5">LOAD (mA)</text>
<text x="150.1" y="248.5">LOAD (mA)</text>
</g>
<g font-size="2.5">
<text x="19" y="21.9">www.ti.com</text>
<text x="142.5" y="21.9">SNVS850A –JUNE 2012–REVISED APRIL 2013</text>
<text x="19" y="263.6">Copyright © 2012–2013, Texas Instruments Incorporated</text>
</g>
<g font-size="2.1">
<text x="107.4" y="34.6">IN</text>
<text x="124.7" y="34.6">OUT</text>
<text x="145.4" y="34.6">EN</text>
<text x="163.6" y="34.6">IN</text>
<text x="54.5" y="38.5">OUT</text>
<text x="168.2" y="38.5">AMBIENT</text>
<text x="67.7" y="44.4">OUT</text>
<text x="162.7" y="44.4">OUT</text>
<text x="67.7" y="116.8">OUT</text>
<text x="162.7" y="116.8">OUT</text>
<text x="67.7" y="189.2">OUT</text>
<text x="162.7" y="189.2">OUT</text>
</g>
</svg>
